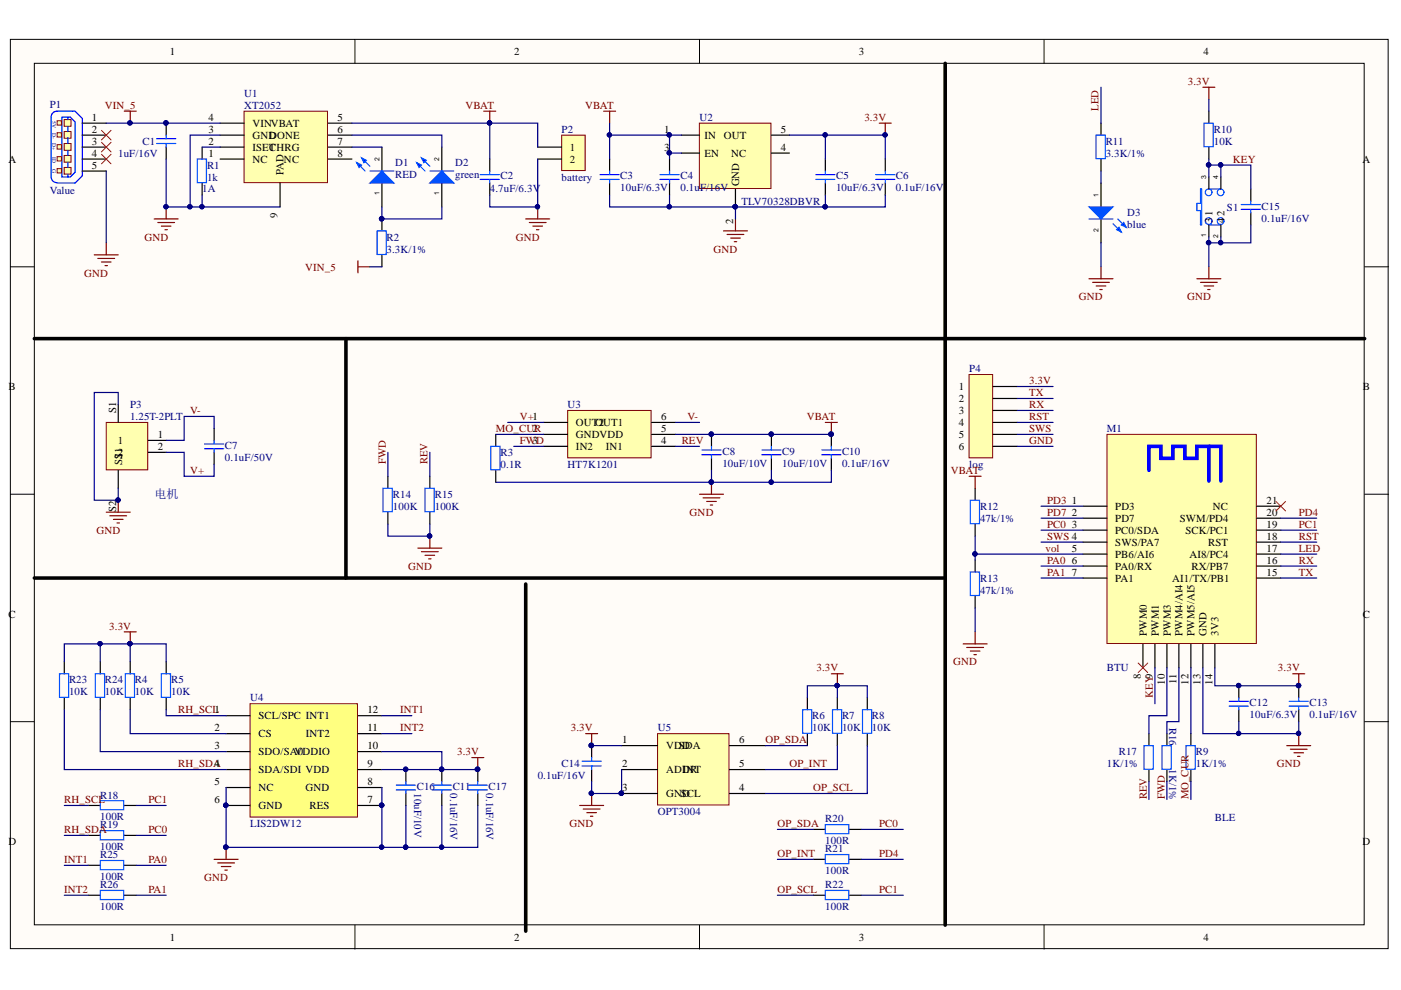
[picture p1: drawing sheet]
<svg xmlns="http://www.w3.org/2000/svg" width="297mm" height="210mm" viewBox="0 0 297 210" stroke-linecap="round" stroke-linejoin="round" font-family="sans-serif">
<g fill="#fffcf8" stroke="#000" stroke-width=".21">
<path d="M2.2 8.3h292.1v192.8h-292.1z"/>
<path d="M7.3 13.4h281.9v182.7h-281.9z"/>
</g>
<path d="M75.3 8.3v5.1M148.3 8.3v5.1M221.4 8.3v5.1M2.2 56.6h5.1M289.3 56.6h5.1M2.2 104.8h5.1M289.3 104.8h5.1M2.2 153h5.1M289.3 153h5.1M75.3 196.2v5M148.3 196.2v5M221.4 196.2v5" fill="none" stroke="#000" stroke-width=".21"/>
<path d="M51.7 23.6h17.7v15.1h-17.7z" fill="#ffffb0" stroke="#800000" stroke-width=".21"/>
<g fill="none" stroke="#000" stroke-width=".25">
<path d="M35.2 26.1v2.6M35.2 31.2v2.5M42.9 31.2v2.5M42.9 38.8v2.5M46.7 33.7h5M46.7 31.2h5M46.7 28.7h5M46.7 26.1h5M59.4 38.8v5.1M69.5 33.7h5.1M69.5 31.2h5.1M69.5 28.7h5.1"/>
<path d="M69.5 26.1h5.1M93.7 31.2v5.1M93.7 38.8v5.1"/>
</g>
<g fill="#000080" stroke="#000080" stroke-width=".21">
<circle cx="35.2" cy="26.1" r=".46"/>
<circle cx="35.2" cy="43.8" r=".46"/>
<circle cx="27.6" cy="26.1" r=".46"/>
</g>
<path d="M33.2 29.4h4.1" fill="none" stroke="#00f" stroke-width=".25"/>
<path d="M33.2 30.4h4.1M35.2 28.7v.7M35.2 30.4v.8M41.8 33.7h2v5h-2z" fill="none" stroke="#0050ff" stroke-width=".25"/>
<path d="M26.3 23.6h2.6M27.6 23.6v2.5M32.7 46.4h5.1M33.5 47.2h3.5M34.2 47.9h2M35 48.7h.5M35.2 43.9v2.5" fill="none" stroke="#800000" stroke-width=".25"/>
<path d="M91.1 38.8l2.6-2.5 2.5 2.5z" fill="#0050ff"/>
<path d="M88.3 34.5l1.8 1.8M89.4 33.5l1.7 1.7M91.1 38.8l2.6-2.5 2.5 2.5z" fill="none" stroke="#0050ff" stroke-width=".25"/>
<path d="M89.4 33.5l1 .5-.5 .5z" fill="#00f"/>
<path d="M89.4 33.5l1 .5-.5 .5z" fill="none" stroke="#0050ff" stroke-width=".25"/>
<path d="M88.3 34.5l1.1 .5-.6 .5z" fill="#00f"/>
<path d="M88.3 34.5l1.1 .5-.6 .5zM91.1 36.3h5.1" fill="none" stroke="#0050ff" stroke-width=".25"/>
<path d="M81 31.2v5.1M81 38.8v5.1" fill="none" stroke="#000" stroke-width=".25"/>
<path d="M78.4 38.8l2.6-2.5 2.5 2.5z" fill="#0050ff"/>
<path d="M75.6 34.5l1.8 1.8M76.7 33.5l1.7 1.7M78.4 38.8l2.6-2.5 2.5 2.5z" fill="none" stroke="#0050ff" stroke-width=".25"/>
<path d="M76.7 33.5l1 .5-.5 .5z" fill="#00f"/>
<path d="M76.7 33.5l1 .5-.5 .5z" fill="none" stroke="#0050ff" stroke-width=".25"/>
<path d="M75.6 34.5l1.1 .5-.6 .5z" fill="#00f"/>
<path d="M75.6 34.5l1.1 .5-.6 .5zM78.4 36.3h5.1M80 49h1.9v5h-1.9z" fill="none" stroke="#0050ff" stroke-width=".25"/>
<path d="M81 46.4v2.6M81 54v2.6" fill="none" stroke="#000" stroke-width=".25"/>
<g fill="#000080" stroke="#000080" stroke-width=".21">
<circle cx="80.9" cy="46.4" r=".47"/>
<circle cx="114" cy="43.8" r=".46"/>
</g>
<path d="M20 54h5.1M20.7 54.8h3.6M21.5 55.6h2M22.3 56.3h.5M22.5 51.5v2.5M75.9 55.3v2.5M75.9 56.6h2.5M111.5 46.4h5M112.2 47.2h3.6M113 47.9h2M113.7 48.7h.6M114 43.9v2.5" fill="none" stroke="#800000" stroke-width=".25"/>
<path d="M119.1 28.7h5v7.5h-5z" fill="#ffffb0" stroke="#800000" stroke-width=".21"/>
<path d="M103.8 33.7v2.6M103.8 38.8v2.5M114 31.2h5.1M114 33.7h5.1" fill="none" stroke="#000" stroke-width=".25"/>
<path d="M7.3 71.8h282" fill="none" stroke="#000" stroke-width=".76"/>
<path d="M101.8 38h4.1" fill="none" stroke="#00f" stroke-width=".25"/>
<path d="M101.8 37h4.1M103.8 36.3v.7M103.8 38v.8" fill="none" stroke="#0050ff" stroke-width=".25"/>
<path d="M148.3 26.1h15.2v13.9h-15.2z" fill="#ffffb0" stroke="#800000" stroke-width=".21"/>
<g fill="none" stroke="#000" stroke-width=".25">
<path d="M129.3 33.7v2.6M129.3 38.8v2.5M142 33.7v2.6M142 38.8v2.5M144.5 28.7h3.8M144.5 32.5h3.8M163.6 28.7h3.8M163.6 32.5h3.8M175 33.7v2.6M175 38.8v2.5M187.7 33.7v2.6M187.7 38.8v2.5"/>
<path d="M155.9 40.1v3.8"/>
</g>
<g fill="#000080" stroke="#000080" stroke-width=".21">
<circle cx="155.9" cy="43.8" r=".46"/>
<circle cx="103.8" cy="26.1" r=".46"/>
<circle cx="187.6" cy="28.6" r=".46"/>
</g>
<path d="M102.6 23.6h2.5M103.8 23.6v2.5M128 23.6h2.5M129.3 23.6v2.5M186.4 26.1h2.6M187.7 26.1v2.6M153.4 49h5.1M154.2 49.7h3.5M154.9 50.5h2M155.7 51.2h.5M155.9 46.4v2.6" fill="none" stroke="#800000" stroke-width=".25"/>
<path d="M127.2 37h4.1M139.9 38h4.1M173 37h4M185.7 38h4" fill="none" stroke="#00f" stroke-width=".25"/>
<path d="M127.2 38h4.1M129.3 36.3v.7M129.3 38v.8M139.9 37h4.1M142 36.3v.7M142 38v.8M173 38h4M175 36.3v.7M175 38v.8M185.7 37h4M187.7 36.3v.7M187.7 38v.8" fill="none" stroke="#0050ff" stroke-width=".25"/>
<path d="M234.7 92.1h31.7v44.3h-31.7z" fill="#ffffb0" stroke="#800000" stroke-width=".21"/>
<g fill="none" stroke="#000" stroke-width=".25">
<path d="M45.4 90.8v2.6M45.4 95.9v2.5M229.6 107.3h5.1M229.6 112.4h5.1M229.6 117.5h5.1M229.6 109.9h5.1M229.6 114.9h5.1M266.5 107.3h5M266.5 112.4h5M266.5 117.5h5M266.5 109.9h5M266.5 114.9h5"/>
<path d="M229.6 122.6h5.1M229.6 120h5.1M242.3 136.5v5.1M244.9 136.5v5.1M247.4 136.5v5.1M249.9 136.5v5.1M252.5 136.5v5.1M255 136.5v5.1M257.6 136.5v5.1M266.5 122.6h5M266.5 120h5M262.7 145.4v2.5"/>
<path d="M262.7 150.5v2.5M275.4 145.4v2.5M275.4 150.5v2.5"/>
</g>
<path d="M243.6 99.7v-5.1h2.5v2.6h2.6v-2.6h2.5v2.6h2.6v-2.6h2.5v7.4M256.3 94.6h2.5v7.4" fill="none" stroke="#00f" stroke-width=".76"/>
<g fill="#000080" stroke="#000080" stroke-width=".21">
<circle cx="262.6" cy="145.3" r=".46"/>
<circle cx="275.3" cy="145.3" r=".46"/>
<circle cx="275.3" cy="155.5" r=".46"/>
</g>
<path d="M43.4 95.1h4M260.6 148.7h4.1M273.3 149.7h4.1" fill="none" stroke="#00f" stroke-width=".25"/>
<path d="M43.4 94.1h4M45.4 93.4v.7M45.4 95.1v.8M260.6 149.7h4.1M262.7 147.9v.8M262.7 149.7v.8M273.3 148.7h4.1M275.4 147.9v.8M275.4 149.7v.8" fill="none" stroke="#0050ff" stroke-width=".25"/>
<path d="M272.8 158.1h5.1M273.6 158.9h3.5M274.1 142.9h2.5M274.3 159.6h2.1M275.4 142.9v2.5M275.4 155.6v2.5M275.1 160.4h.5" fill="none" stroke="#800000" stroke-width=".25"/>
<path d="M200.4 13.4v182.8M73.3 71.8v50.8M7.3 122.6h193.1" fill="none" stroke="#000" stroke-width=".76"/>
<path d="M120.4 87h17.6v10.1h-17.6z" fill="#ffffb0" stroke="#800000" stroke-width=".21"/>
<g fill="none" stroke="#000" stroke-width=".25">
<path d="M105.1 92.1v2.5M105.1 99.7v2.6M115.3 89.6h5.1M115.3 92.1h5.1M115.3 94.6h5.1M138.1 89.6h5.1M138.1 92.1h5.1M138.1 94.6h5.1M176.3 92.1v2.5M176.3 97.2v2.5M125.4 158.1v2.5M171.2 147.9v2.6"/>
<path d="M171.2 155.6v2.5M177.5 147.9v2.6M177.5 155.6v2.5M183.9 147.9v2.6M183.9 155.6v2.5M93.7 163.2v2.5M93.7 168.2v2.6M125.4 163.2v2.5"/>
</g>
<g fill="#000080" stroke="#000080" stroke-width=".21">
<circle cx="176.2" cy="92.1" r=".46"/>
<circle cx="150.8" cy="102.2" r=".46"/>
<circle cx="47.9" cy="179.6" r=".46"/>
<circle cx="93.6" cy="163.1" r=".46"/>
<circle cx="101.2" cy="163.1" r=".46"/>
<circle cx="125.4" cy="158.1" r=".47"/>
<circle cx="177.5" cy="145.3" r=".46"/>
</g>
<path d="M174.2 96.4h4.1M91.6 167.5h4.1M123.4 162.4h4.1" fill="none" stroke="#00f" stroke-width=".25"/>
<g fill="none" stroke="#0050ff" stroke-width=".25">
<path d="M104.1 94.6h1.9v5h-1.9zM174.2 95.4h4.1M176.3 94.6v.8M176.3 96.4v.8M170.2 150.5h1.9v5h-1.9zM176.5 150.5h1.9v5h-1.9zM182.9 150.5h1.9v5h-1.9zM91.6 166.5h4.1M93.7 165.7v.8M93.7 167.5v.7M123.4 161.4h4.1M125.4 160.6v.8"/>
<path d="M125.4 162.4v.8"/>
</g>
<g fill="none" stroke="#800000" stroke-width=".25">
<path d="M175 89.6h2.5M176.3 89.6v2.5M148.3 104.8h5.1M149.1 105.6h3.5M149.8 106.3h2.1M150.6 107.1h.5M150.8 102.3v2.5M124.2 155.6h2.5M125.4 155.6v2.5M176.3 142.9h2.5M177.5 142.9v2.5M47.9 179.7v2.5"/>
<path d="M100 160.6h2.6M101.3 160.6v2.6M45.4 182.2h5.1M46.2 183h3.5M46.9 183.7h2.1M47.7 184.5h.5"/>
</g>
<path d="M111.5 123.8v73.6" fill="none" stroke="#000" stroke-width=".76"/>
<g fill="#ffffb0" stroke="#800000" stroke-width=".21">
<path d="M13.6 27.9h1.5v1.4h-1.5z"/>
<path d="M13.6 30.4h1.5v1.5h-1.5z"/>
<path d="M13.6 33h1.5v1.4h-1.5z"/>
<path d="M13.6 35.5h1.5v1.4h-1.5z"/>
<path d="M13.6 25.4h1.5v1.4h-1.5z"/>
</g>
<path d="M14.4 24.8h.5l1 1.1v10.6l-1 1h-.5v-.5M14.4 24.8h-1.3v12.7h1.3M14.4 24.8v.6M14.4 26.9v1M14.4 29.2v1.2M14.4 32v1M14.4 34.5v1M15.4 23.6h.5l1.5 1.5v12.2l-1.5 1.5" fill="none" stroke="#00f" stroke-width=".25"/>
<g fill="#ffffb0" stroke="#800000" stroke-width=".21">
<path d="M12.1 25.6h.9v.9h-.9z"/>
<path d="M12.1 28.1h.9v1h-.9z"/>
<path d="M12.1 30.7h.9v.9h-.9z"/>
<path d="M12.1 33.2h.9v.9h-.9z"/>
<path d="M12.1 35.8h.9v.9h-.9z"/>
</g>
<path d="M12.1 38.8h3.8M15.4 23.6h-3.3a1.22 1.22 0 0 0-1.3 1.2v12.7a1.22 1.22 0 0 0 1.3 1.2" fill="none" stroke="#00f" stroke-width=".25"/>
<path d="M17.4 26.1h5.1M17.4 28.7h5.1M17.4 31.2h5.1M17.4 33.7h5.1M17.4 36.3h5.1" fill="none" stroke="#000" stroke-width=".25"/>
<path d="M21.5 27.6l2 2.1M21.5 32.7l2 2M21.5 30.2l2 2M23.5 27.6l-2 2.1M23.5 32.7l-2 2M23.5 30.2l-2 2" fill="none" stroke="#f00" stroke-width=".21"/>
<path d="M205.5 79.4h5v17.7h-5z" fill="#ffffb0" stroke="#800000" stroke-width=".21"/>
<g fill="none" stroke="#000" stroke-width=".25">
<path d="M210.6 81.9h5M210.6 84.5h5M210.6 87h5M210.6 89.6h5M210.6 92.1h5M210.6 94.6h5M206.8 103.5v2.6M206.8 111.1v2.6M206.8 118.7v2.6M206.8 126.4v2.5M27.6 140.3v2.6M27.6 147.9v2.6"/>
<path d="M35.2 140.3v2.6M35.2 147.9v2.6M252.5 155.6v2.5M252.5 163.2v2.5"/>
</g>
<path d="M205.7 106.1h2v4.9h-2zM205.7 121.3h2v5h-2zM26.6 142.9h1.9v5h-1.9zM34.2 142.9h1.9v5h-1.9zM251.5 158.1h1.9v5h-1.9z" fill="none" stroke="#0050ff" stroke-width=".25"/>
<path d="M205.5 101h2.5M206.8 101v2.5M26.3 134h2.6M27.6 134v2.5M204.2 136.5h5.1M205 137.3h3.5M205.7 138h2.1M206.5 138.8h.5M206.8 134v2.5" fill="none" stroke="#800000" stroke-width=".25"/>
<circle cx="27.6" cy="136.5" r=".46" fill="#000080" stroke="#000080" stroke-width=".21"/>
<path d="M139.4 155.6h15.2v15.1h-15.2z" fill="#ffffb0" stroke="#800000" stroke-width=".21"/>
<g fill="none" stroke="#000" stroke-width=".25">
<path d="M233.4 26.1v2.6M233.4 33.7v2.6M233.4 38.8v5.1M256.3 23.6v2.5M256.3 31.2v2.5M256.3 37.5v2.6M258.8 37.5v2.6M233.4 46.4v5.1M256.3 47.7v2.5M258.8 47.7v2.5M265.2 40.1v2.5M265.2 45.1v2.6"/>
<path d="M131.8 158.1h7.6M154.7 158.1h7.6M131.8 163.2h7.6M131.8 168.2h7.6M154.7 163.2h7.6M154.7 168.2h7.6"/>
</g>
<g fill="#000080" stroke="#000080" stroke-width=".21">
<circle cx="131.7" cy="168.2" r=".46"/>
<circle cx="125.4" cy="168.2" r=".46"/>
</g>
<path d="M255 18.5h2.6M256.3 18.5v2.5M253.8 59.1h5M254.5 59.9h3.6M256.3 56.6v2.5M255.3 60.6h2M256 61.4h.6M122.9 170.8h5.1M123.7 171.5h3.5M124.4 172.3h2.1M125.2 173.1h.5M125.4 168.2v2.6" fill="none" stroke="#800000" stroke-width=".25"/>
<g fill="none" stroke="#0050ff" stroke-width=".25">
<path d="M232.4 28.7h1.9v4.9h-1.9zM255.3 26.1h1.9v5h-1.9zM254.5 40.1h.3v7.6h-.3v-3.1h-.7v-1.5h.7zM256.3 40.1h2.5M256.3 47.7h2.5M263.2 43.4h4M265.2 42.6v.8M265.2 44.4v.7"/>
<circle cx="256.3" cy="46.9" r=".71"/>
<circle cx="256.3" cy="40.8" r=".71"/>
<circle cx="258.8" cy="46.9" r=".71"/>
<circle cx="258.8" cy="40.8" r=".71"/>
</g>
<path d="M263.2 44.4h4" fill="none" stroke="#00f" stroke-width=".25"/>
<path d="M230.9 43.9h5.1l-2.6 2.5z" fill="#0050ff"/>
<path d="M230.9 43.9h5.1l-2.6 2.5zM236 47.4l1.8 1.8M237 46.4l1.8 1.8" fill="none" stroke="#0050ff" stroke-width=".25"/>
<path d="M236.7 48.7l.5-.5 .6 1z" fill="#00f"/>
<path d="M236.7 48.7l.5-.5 .6 1z" fill="none" stroke="#0050ff" stroke-width=".25"/>
<path d="M237.8 47.7l.5-.5 .5 1z" fill="#00f"/>
<path d="M230.9 46.4h5.1M237.8 47.7l.5-.5 .5 1z" fill="none" stroke="#0050ff" stroke-width=".25"/>
<path d="M230.9 59.1h5.1M231.7 59.9h3.5M233.4 56.6v2.5M232.4 60.6h2M233.2 61.4h.5" fill="none" stroke="#800000" stroke-width=".25"/>
<path d="M22.5 89.6h8.8v10h-8.8z" fill="#ffffb0" stroke="#800000" stroke-width=".21"/>
<g fill="none" stroke="#000" stroke-width=".25">
<path d="M25.1 85.8v3.8M25.1 99.7v3.8M31.4 93.4h3.8M31.4 95.9h3.8M150.8 92.1v2.5M150.8 97.2v2.5M163.6 92.1v2.5M163.6 97.2v2.5M82.2 101v2.5M82.2 108.6v2.5M91.1 101v2.5M91.1 108.6v2.5"/>
<path d="M243.6 155.6v2.5M247.4 155.6v2.5M243.6 163.2v2.5M247.4 163.2v2.5"/>
</g>
<path d="M22.5 108.6h5.1M23.3 109.4h3.5M24.1 110.1h2M24.8 110.9h.5M25.1 106.1v2.5M88.6 116.2h5.1M89.4 117h3.5M90.1 117.7h2.1M90.9 118.5h.5M91.1 113.7v2.5" fill="none" stroke="#800000" stroke-width=".25"/>
<g fill="#000080" stroke="#000080" stroke-width=".21">
<circle cx="25" cy="106" r=".46"/>
<circle cx="150.8" cy="92.1" r=".46"/>
<circle cx="163.5" cy="92.1" r=".46"/>
<circle cx="91.1" cy="113.6" r=".47"/>
</g>
<path d="M148.8 96.4h4.1M161.5 96.4h4.1" fill="none" stroke="#00f" stroke-width=".25"/>
<path d="M148.8 95.4h4.1M150.8 94.6v.8M150.8 96.4v.8M161.5 95.4h4.1M163.6 94.6v.8M163.6 96.4v.8M81.2 103.5h2v5h-2zM90.1 103.5h1.9v5h-1.9zM242.6 158.1h1.9v5h-1.9zM246.4 158.1h1.9v5h-1.9z" fill="none" stroke="#0050ff" stroke-width=".25"/>
<path d="M53 149.2h22.8v24h-22.8z" fill="#ffff80" stroke="#800000" stroke-width=".21"/>
<g fill="none" stroke="#000" stroke-width=".25">
<path d="M13.6 140.3v2.6M13.6 147.9v2.6M21.3 140.3v2.6M21.3 147.9v2.6M47.9 151.7h5.1M47.9 155.6h5.1M47.9 159.4h5.1M75.9 151.7h5.1M75.9 155.6h5.1M75.9 159.4h5.1M18.7 170.8h2.6M18.7 177.1h2.6"/>
<path d="M26.3 170.8h2.6M26.3 177.1h2.6M47.9 163.2h5.1M47.9 167h5.1M47.9 170.8h5.1M75.9 163.2h5.1M75.9 167h5.1M75.9 170.8h5.1M86.1 163.2v2.5M86.1 168.2v2.6M101.3 163.2v2.5M101.3 168.2v2.6"/>
<path d="M172.4 175.9h2.6M180.1 175.9h2.5M18.7 183.5h2.6M18.7 189.8h2.6M26.3 183.5h2.6M26.3 189.8h2.6M172.4 189.8h2.6M172.4 182.2h2.6M180.1 189.8h2.5M180.1 182.2h2.5"/>
</g>
<g fill="#000080" stroke="#000080" stroke-width=".21">
<circle cx="47.9" cy="170.7" r=".46"/>
<circle cx="80.9" cy="170.7" r=".46"/>
<circle cx="86" cy="163.1" r=".46"/>
<circle cx="101.2" cy="163.1" r=".46"/>
<circle cx="27.6" cy="26.1" r=".46"/>
<circle cx="35.2" cy="26.1" r=".46"/>
<circle cx="42.8" cy="43.8" r=".46"/>
<circle cx="40.3" cy="43.8" r=".46"/>
<circle cx="35.2" cy="43.8" r=".46"/>
<circle cx="80.9" cy="46.4" r=".47"/>
<circle cx="103.8" cy="26.1" r=".46"/>
<circle cx="114" cy="43.8" r=".46"/>
<circle cx="129.2" cy="28.6" r=".46"/>
<circle cx="141.9" cy="32.4" r=".46"/>
<circle cx="141.9" cy="28.6" r=".46"/>
<circle cx="141.9" cy="43.8" r=".46"/>
<circle cx="174.9" cy="28.6" r=".46"/>
<circle cx="187.6" cy="28.6" r=".46"/>
<circle cx="174.9" cy="43.8" r=".46"/>
<circle cx="155.9" cy="43.8" r=".46"/>
<circle cx="275.3" cy="145.3" r=".46"/>
<circle cx="262.6" cy="145.3" r=".46"/>
<circle cx="275.3" cy="155.5" r=".46"/>
<circle cx="262.6" cy="155.5" r=".46"/>
<circle cx="150.8" cy="102.2" r=".46"/>
<circle cx="163.5" cy="102.2" r=".46"/>
<circle cx="176.2" cy="92.1" r=".46"/>
<circle cx="163.5" cy="92.1" r=".46"/>
<circle cx="150.8" cy="92.1" r=".46"/>
<circle cx="125.4" cy="158.1" r=".47"/>
<circle cx="177.5" cy="145.3" r=".46"/>
<circle cx="27.6" cy="136.5" r=".46"/>
<circle cx="256.2" cy="51.4" r=".46"/>
<circle cx="258.8" cy="51.4" r=".46"/>
<circle cx="256.2" cy="35" r=".47"/>
<circle cx="258.8" cy="35" r=".46"/>
<circle cx="25" cy="106" r=".46"/>
<circle cx="91.1" cy="113.6" r=".47"/>
<circle cx="131.7" cy="168.2" r=".46"/>
<circle cx="125.4" cy="168.2" r=".46"/>
<circle cx="206.7" cy="117.4" r=".46"/>
<circle cx="21.2" cy="136.5" r=".46"/>
<circle cx="47.9" cy="179.6" r=".46"/>
<circle cx="93.6" cy="163.1" r=".46"/>
<circle cx="93.6" cy="179.6" r=".46"/>
<circle cx="86" cy="179.6" r=".46"/>
<circle cx="80.9" cy="179.6" r=".46"/>
</g>
<g fill="none" stroke="#0050ff" stroke-width=".25">
<path d="M12.6 142.9h1.9v5h-1.9zM20.2 142.9h2v5h-2zM21.3 176.1h4.9v2h-4.9zM21.3 169.8h4.9v1.9h-4.9zM84 166.5h4.1M86.1 165.7v.8M86.1 167.5v.7M99.3 166.5h4M101.3 165.7v.8M101.3 167.5v.7M175 174.8h5v2h-5zM21.3 182.5h4.9v1.9h-4.9z"/>
<path d="M21.3 188.8h4.9v1.9h-4.9zM175 188.8h5v1.9h-5zM175 181.2h5v1.9h-5z"/>
</g>
<path d="M84 167.5h4.1M99.3 167.5h4" fill="none" stroke="#00f" stroke-width=".25"/>
<g fill="none" stroke="#000080" stroke-width=".25">
<path d="M233.4 18.5v7.6M22.5 26.1h24.2M22.5 36.3v15.2M35.2 33.7v10.2h7.7v-2.6M42.9 31.2h3.8M46.7 28.7h-6.4v15.2M74.6 28.7h19.1v2.5M74.6 26.1h39.4v5.1M74.6 31.2h6.4M103.8 26.1v7.6M114 33.7v10.2h-10.2v-2.6M129.3 26.1v7.6"/>
<path d="M129.3 28.7h12.7v5M142 28.7h2.5M142 32.5h2.5M167.4 28.7h7.6v5M175 28.7h12.7v5M233.4 36.3v2.5M256.3 33.7v1.3h2.5v2.5M256.3 21v2.6M256.3 35v2.5M258.8 35h6.4v5.1M42.9 43.9h16.5M78.4 56.6h2.6"/>
<path d="M81 43.9v2.5h12.7v-2.5M129.3 41.3v2.6h26.6v2.5M142 41.3v2.6M155.9 43.9h19.1M175 41.3v2.6M187.7 41.3v2.6h-12.7M233.4 51.5v5.1M256.3 50.2v6.4M258.8 50.2v1.3h-2.5M265.2 47.7v3.8h-6.4M25.1 85.8v-2.6h-5.1v22.9h5.1v-2.6M35.2 95.9h3.8v5.1h6.4v-2.6"/>
<path d="M45.4 90.8v-2.5h-6.4v5.1h-3.8M82.2 95.9v5.1M91.1 95.9v5.1M105.1 92.1h10.2M107.7 89.6h7.6M108.9 94.6h6.4M143.2 92.1h33.1M143.2 89.6h5.1M143.2 94.6h5.1M150.8 99.7v2.6h12.8v-2.6M176.3 99.7v2.6h-12.7M215.6 89.6h7.7"/>
<path d="M215.6 94.6h7.7M215.6 92.1h7.7M215.6 81.9h7.7M215.6 84.5h7.7M215.6 87h7.7M82.2 111.1v2.6h8.9v-2.6M105.1 102.3h45.7M206.8 113.7v3.8M220.7 114.9h8.9M220.7 112.4h8.9M220.7 109.9h8.9M220.7 107.3h8.9"/>
<path d="M229.6 117.5h-22.8v1.2M271.5 114.9h7.7M271.5 112.4h7.7M271.5 109.9h7.7M271.5 117.5h7.7M21.3 136.5h-7.7v3.8M27.6 136.5h-6.3v3.8M206.8 128.9v5.1M220.7 120h8.9M220.7 122.6h8.9M271.5 120h7.7M271.5 122.6h7.7"/>
<path d="M13.6 150.5v12.7h34.3M21.3 150.5v8.9h26.6M27.6 140.3v-3.8h7.6v3.8M27.6 150.5v5.1h20.3M35.2 150.5v1.2h12.7M81 159.4h12.7v3.8M81 155.6h6.3M81 151.7h6.3M125.4 158.1h6.4M162.3 158.1h8.9M171.2 147.9v-2.5h12.7v2.5M177.5 158.1v5.1h-15.2"/>
<path d="M177.5 145.4v2.5M183.9 158.1v10.1h-21.6M244.9 141.6v7.6M247.4 141.6v10.1h-3.8v3.9M249.9 141.6v11.4h-2.5v2.6M252.5 141.6v14M255 141.6v14h7.7M257.6 141.6v3.8h17.8M262.7 153v2.6h12.7v-2.6M13.6 170.8h5.1M13.6 177.1h5.1M28.9 170.8h6.3"/>
<path d="M28.9 177.1h6.3M47.9 167v12.7h38.2M81 163.2h20.3M81 167v12.7M86.1 170.8v8.9M93.7 170.8v8.9h-7.6M101.3 170.8v8.9h-7.6M131.8 163.2v5h-6.4v-2.5M164.8 175.9h7.6M182.6 175.9h8.9M243.6 165.7v3.8M247.4 165.7v3.8"/>
<path d="M252.5 165.7v3.8M13.6 189.8h5.1M13.6 183.5h5.1M28.9 189.8h6.3M28.9 183.5h6.3M164.8 182.2h7.6M164.8 189.8h7.6M182.6 182.2h8.9M182.6 189.8h8.9"/>
</g>
<path d="M270.5 106.3l2.1 2M272.6 106.3l-2.1 2M241.3 140.6l2 2M243.3 140.6l-2 2" fill="none" stroke="#f00" stroke-width=".21"/>
<text font-size="2.5" fill="#000080" x="32.7" y="105.6">电机</text>
<g font-size="2.3">
<text x="36" y="11.7">1</text>
<text x="109" y="11.7">2</text>
<text x="182.1" y="11.7">3</text>
<text x="255.1" y="11.7">4</text>
<text x="19.5" y="25.6">1</text>
<text x="19.5" y="28.1">2</text>
<text x="44.2" y="28.1">3</text>
<text x="44.2" y="25.6">4</text>
<text x="53.5" y="29.4">GND</text>
<text x="53.5" y="26.9">VINVBAT</text>
<text x="57.1" y="29.4">DONE</text>
<text x="71.5" y="25.6">5</text>
<text x="71.5" y="28.1">6</text>
<text x="140.8" y="28.1">1</text>
<text x="149.3" y="29.4">IN</text>
<text x="153.5" y="29.4">OUT</text>
<text x="165.6" y="28.1">5</text>
<text x="1.8" y="34.5">A</text>
<text x="19.5" y="30.7">3</text>
<text x="19.5" y="33.2">4</text>
<text x="19.5" y="35.7">5</text>
<text x="44.2" y="33.2">1</text>
<text x="44.2" y="30.7">2</text>
<text x="53.5" y="34.5">NC</text>
<text x="53.5" y="31.9">ISET</text>
<text x="57.1" y="31.9">CHRG</text>
<text x="60.2" y="34.5">NC</text>
<text x="71.5" y="30.7">7</text>
<text x="71.5" y="33.2">8</text>
<text x="120.8" y="31.9">1</text>
<text x="120.8" y="34.5">2</text>
<text x="140.8" y="31.9">3</text>
<text x="149.3" y="33.2">EN</text>
<text x="155" y="33.2">NC</text>
<text x="165.6" y="31.9">4</text>
<text x="288.9" y="34.5">A</text>
<text x="60.1" y="37" transform="rotate(-90 60.1 37)">PAD</text>
<text x="156.7" y="39.5" transform="rotate(-90 156.7 39.5)">GND</text>
<text x="58.9" y="46.3" transform="rotate(-90 58.9 46.3)">9</text>
<text x="155.4" y="47.6" transform="rotate(-90 155.4 47.6)">2</text>
<text x="257.1" y="47.3" transform="rotate(-90 257.1 47.3)">31</text>
<text x="259.6" y="47.3" transform="rotate(-90 259.6 47.3)">42</text>
<text x="1.8" y="82.7">B</text>
<text x="203.3" y="82.7">1</text>
<text x="289" y="82.7">B</text>
<text x="24.6" y="87.5" transform="rotate(-90 24.6 87.5)">S1</text>
<text x="140.2" y="89">6</text>
<text x="203.3" y="85.2">2</text>
<text x="203.3" y="87.8">3</text>
<text x="24.9" y="94.1">1</text>
<text x="33.5" y="92.8">1</text>
<text x="33.5" y="95.4">2</text>
<text x="122.1" y="90.3">OUTO2UT1</text>
<text x="122.1" y="92.8">GNDVDD</text>
<text x="122.1" y="95.4">IN2</text>
<text x="128.5" y="95.4">IN1</text>
<text x="140.2" y="94.1">4</text>
<text x="140.2" y="91.6">5</text>
<text x="203.3" y="90.3">4</text>
<text x="203.3" y="92.8">5</text>
<text x="203.3" y="95.4">6</text>
<text x="24.9" y="96.6">2</text>
<text x="25.9" y="98.7" transform="rotate(-90 25.9 98.7)">S2</text>
<text x="25.9" y="97.3" transform="rotate(-90 25.9 97.3)">S1</text>
<text x="227.2" y="106.9">1</text>
<text x="268.5" y="106.9">21</text>
<text x="24.6" y="108.5" transform="rotate(-90 24.6 108.5)">S2</text>
<text x="227.2" y="111.9">3</text>
<text x="227.2" y="109.4">2</text>
<text x="236.5" y="108.1">PD3</text>
<text x="236.5" y="113.2">PC0/SDA</text>
<text x="236.5" y="110.7">PD7</text>
<text x="250.2" y="110.7">SWM/PD4</text>
<text x="251.3" y="113.2">SCK/PC1</text>
<text x="257.2" y="108.1">NC</text>
<text x="268.5" y="111.9">19</text>
<text x="268.5" y="109.4">20</text>
<text x="227.2" y="117">5</text>
<text x="227.2" y="119.5">6</text>
<text x="236.5" y="118.3">PB6/AI6</text>
<text x="236.5" y="115.7">SWS/PA7</text>
<text x="252.2" y="118.3">AI8/PC4</text>
<text x="256.2" y="115.7">RST</text>
<text x="268.5" y="119.5">16</text>
<text x="268.5" y="117">17</text>
<text x="268.5" y="114.5">18</text>
<text x="227.2" y="122.1">7</text>
<text x="236.5" y="123.3">PA1</text>
<text x="236.5" y="120.8">PA0/RX</text>
<text x="248.5" y="123.3">AI1/TX/PB1</text>
<text x="252.6" y="120.8">RX/PB7</text>
<text x="268.5" y="122.1">15</text>
<text x="1.8" y="130.9">C</text>
<text x="289" y="130.9">C</text>
<text x="243.1" y="134.7" transform="rotate(-90 243.1 134.7)">PWM0</text>
<text x="245.7" y="134.7" transform="rotate(-90 245.7 134.7)">PWM1</text>
<text x="248.2" y="134.7" transform="rotate(-90 248.2 134.7)">PWM3</text>
<text x="250.7" y="134.7" transform="rotate(-90 250.7 134.7)">PWM4/AI4</text>
<text x="253.3" y="134.7" transform="rotate(-90 253.3 134.7)">PWM5/AI5</text>
<text x="255.8" y="134.7" transform="rotate(-90 255.8 134.7)">GND</text>
<text x="258.4" y="134.7" transform="rotate(-90 258.4 134.7)">3V3</text>
<text x="241.9" y="144" transform="rotate(-90 241.9 144)">8</text>
<text x="246.9" y="145.1" transform="rotate(-90 246.9 145.1)">10</text>
<text x="249.5" y="145.1" transform="rotate(-90 249.5 145.1)">11</text>
<text x="252" y="145.1" transform="rotate(-90 252 145.1)">12</text>
<text x="254.5" y="145.1" transform="rotate(-90 254.5 145.1)">13</text>
<text x="257.1" y="145.1" transform="rotate(-90 257.1 145.1)">14</text>
<text x="45.5" y="155">2</text>
<text x="54.8" y="152.5">SCL/SPC INT1</text>
<text x="77.9" y="155">11</text>
<text x="77.9" y="151.2">12</text>
<text x="45.5" y="158.8">3</text>
<text x="54.8" y="156.3">CS</text>
<text x="54.8" y="160.1">SDO/SAV0DDIO</text>
<text x="64.9" y="156.3">INT2</text>
<text x="77.9" y="158.8">10</text>
<text x="131.9" y="157.6">1</text>
<text x="141.2" y="158.8">VDSDA</text>
<text x="144.6" y="158.8">D</text>
<text x="156.7" y="157.6">6</text>
<text x="45.5" y="162.6">4</text>
<text x="45.5" y="166.5">5</text>
<text x="54.8" y="164">SDA/SDI VDD</text>
<text x="54.8" y="167.8">NC</text>
<text x="64.8" y="167.8">GND</text>
<text x="77.9" y="166.5">8</text>
<text x="77.9" y="162.6">9</text>
<text x="131.9" y="162.6">2</text>
<text x="131.9" y="167.8">3</text>
<text x="141.2" y="164">ADDR</text>
<text x="144.8" y="164">INT</text>
<text x="156.7" y="162.6">5</text>
<text x="156.7" y="167.8">4</text>
<text x="45.5" y="170.3">6</text>
<text x="54.8" y="171.6">GND</text>
<text x="65.6" y="171.6">RES</text>
<text x="77.9" y="170.3">7</text>
<text x="141.2" y="169">GNSCL</text>
<text x="144.6" y="169">D</text>
<text x="1.8" y="179.2">D</text>
<text x="288.9" y="179.2">D</text>
<text x="36" y="199.5">1</text>
<text x="109" y="199.5">2</text>
<text x="182.1" y="199.5">3</text>
<text x="255.1" y="199.5">4</text>
</g>
<g font-size="2.3" fill="#800000">
<text x="251.8" y="18">3.3V</text>
<text x="22.2" y="23.1">VIN_5</text>
<text x="98.7" y="23.1">VBAT</text>
<text x="124.1" y="23.1">VBAT</text>
<text x="232.9" y="23.6" transform="rotate(-90 232.9 23.6)">LED</text>
<text x="183.3" y="25.6">3.3V</text>
<text x="261.4" y="34.5">KEY</text>
<text x="30.6" y="51">GND</text>
<text x="109.3" y="51">GND</text>
<text x="151.3" y="53.6">GND</text>
<text x="17.8" y="58.6">GND</text>
<text x="64.7" y="57.4">VIN_5</text>
<text x="228.8" y="63.7">GND</text>
<text x="251.7" y="63.7">GND</text>
<text x="218.2" y="81.4">3.3V</text>
<text x="218.2" y="84">TX</text>
<text x="40.3" y="87.8">V-</text>
<text x="110.2" y="89">V+1</text>
<text x="145.8" y="89">V-</text>
<text x="171.1" y="89">VBAT</text>
<text x="218.2" y="86.5">RX</text>
<text x="218.2" y="89">RST</text>
<text x="105.1" y="91.6">MO_CU2R</text>
<text x="110.2" y="94.1">FW3D</text>
<text x="144.5" y="94.1">REV</text>
<text x="218.2" y="94.1">GND</text>
<text x="218.2" y="91.6">SWS</text>
<text x="40.3" y="100.4">V+</text>
<text x="81.8" y="98.4" transform="rotate(-90 81.8 98.4)">FWD</text>
<text x="90.7" y="98.4" transform="rotate(-90 90.7 98.4)">REV</text>
<text x="201.6" y="100.4">VBAT</text>
<text x="222" y="106.9">PD3</text>
<text x="20.5" y="113.2">GND</text>
<text x="146.2" y="109.4">GND</text>
<text x="222" y="109.4">PD7</text>
<text x="222" y="111.9">PC0</text>
<text x="275.4" y="111.9">PC1</text>
<text x="275.4" y="109.4">PD4</text>
<text x="221.7" y="117">vol</text>
<text x="222" y="114.5">SWS 4</text>
<text x="222" y="119.5">PA0</text>
<text x="275.4" y="114.5">RST</text>
<text x="275.4" y="119.5">RX</text>
<text x="275.4" y="117">LED</text>
<text x="86.5" y="120.8">GND</text>
<text x="222" y="122.1">PA1</text>
<text x="275.4" y="122.1">TX</text>
<text x="23.2" y="133.5">3.3V</text>
<text x="173.1" y="142.4">3.3V</text>
<text x="202.1" y="141.1">GND</text>
<text x="271" y="142.4">3.3V</text>
<text x="244.4" y="147.9" transform="rotate(-90 244.4 147.9)">KEY9</text>
<text x="37.8" y="151.2">RH_SCL1</text>
<text x="84.8" y="151.2">INT1</text>
<text x="84.8" y="155">INT2</text>
<text x="121" y="155">3.3V</text>
<text x="96.9" y="160.1">3.3V</text>
<text x="162.3" y="157.6">OP_SDA</text>
<text x="37.8" y="162.6">RH_SDA</text>
<text x="167.4" y="162.6">OP_INT</text>
<text x="172.4" y="167.8">OP_SCL</text>
<text x="270.7" y="162.6">GND</text>
<text x="13.6" y="170.3">RH_SCL</text>
<text x="31.5" y="170.3">PC1</text>
<text x="243.1" y="169.5" transform="rotate(-90 243.1 169.5)">REV</text>
<text x="246.9" y="169.5" transform="rotate(-90 246.9 169.5)">FWD</text>
<text x="252" y="169.5" transform="rotate(-90 252 169.5)">MO_CUR</text>
<text x="13.6" y="176.7">RH_SDA</text>
<text x="31.5" y="176.7">PC0</text>
<text x="120.8" y="175.4">GND</text>
<text x="164.8" y="175.4">OP_SDA</text>
<text x="186.4" y="175.4">PC0</text>
<text x="13.6" y="183">INT1</text>
<text x="31.5" y="183">PA0</text>
<text x="164.8" y="181.7">OP_INT</text>
<text x="186.4" y="181.7">PD4</text>
<text x="13.6" y="189.3">INT2</text>
<text x="31.5" y="189.3">PA1</text>
<text x="43.3" y="186.8">GND</text>
<text x="164.8" y="189.3">OP_SCL</text>
<text x="186.4" y="189.3">PC1</text>
</g>
<g font-size="2.3" fill="#000080">
<text x="10.6" y="22.8">P1</text>
<text x="51.8" y="20.5">U1</text>
<text x="51.8" y="23.1">XT2052</text>
<text x="119.1" y="28.1">P2</text>
<text x="148.3" y="25.6">U2</text>
<text x="257.3" y="28.1">R10</text>
<text x="25" y="33.2">1uF/16V</text>
<text x="30.2" y="30.7">C1</text>
<text x="43.9" y="35.7">R1</text>
<text x="83.8" y="35.2">D1</text>
<text x="96.5" y="35.2">D2</text>
<text x="234.4" y="30.7">R11</text>
<text x="234.4" y="33.2">3.3K/1%</text>
<text x="257.3" y="30.7">10K</text>
<text x="10.6" y="41.1">Value</text>
<text x="42.9" y="40.8">1A</text>
<text x="43.9" y="38.3">1k</text>
<text x="83.8" y="37.8">RED</text>
<text x="96.5" y="37.8">green</text>
<text x="103.8" y="40.8">4.7uF/6.3V</text>
<text x="106.1" y="38">C2</text>
<text x="119.1" y="38.3">battery</text>
<text x="131.5" y="38">C3</text>
<text x="131.5" y="40.6">10uF/6.3V</text>
<text x="144.3" y="38">C4</text>
<text x="144.3" y="40.6">0.1uF/16V</text>
<text x="177.3" y="38">C5</text>
<text x="177.3" y="40.6">10uF/6.3V</text>
<text x="189.9" y="38">C6</text>
<text x="189.9" y="40.6">0.1uF/16V</text>
<text x="157.2" y="43.4">TLV70328DBVR</text>
<text x="239" y="45.7">D3</text>
<text x="260.1" y="44.7">S1</text>
<text x="267.5" y="44.4">C15</text>
<text x="267.5" y="47">0.1uF/16V</text>
<text x="81.9" y="51">R2</text>
<text x="81.9" y="53.6">3.3K/1%</text>
<text x="239" y="48.2">blue</text>
<text x="205.5" y="78.9">P4</text>
<text x="27.6" y="86.5">P3</text>
<text x="27.6" y="89">1.25T-2PLT</text>
<text x="120.3" y="86.5">U3</text>
<text x="47.7" y="95.1">C7</text>
<text x="234.7" y="91.6">M1</text>
<text x="47.7" y="97.7">0.1uF/50V</text>
<text x="106.1" y="96.6">R3</text>
<text x="106.1" y="99.2">0.1R</text>
<text x="120.3" y="99.2">HT7K1201</text>
<text x="153.2" y="96.4">C8</text>
<text x="153.2" y="98.9">10uF/10V</text>
<text x="165.8" y="96.4">C9</text>
<text x="165.8" y="98.9">10uF/10V</text>
<text x="178.5" y="96.4">C10</text>
<text x="178.5" y="98.9">0.1uF/16V</text>
<text x="205.5" y="99.2">log</text>
<text x="83.3" y="105.6">R14</text>
<text x="92.2" y="105.6">R15</text>
<text x="83.3" y="108.1">100K</text>
<text x="92.2" y="108.1">100K</text>
<text x="207.8" y="108.1">R12</text>
<text x="207.8" y="110.7">47k/1%</text>
<text x="207.8" y="123.3">R13</text>
<text x="207.8" y="125.9">47k/1%</text>
<text x="234.7" y="142.4">BTU</text>
<text x="14.6" y="144.9">R23</text>
<text x="14.6" y="147.4">10K</text>
<text x="22.2" y="144.9">R24</text>
<text x="22.2" y="147.4">10K</text>
<text x="28.6" y="144.9">R4</text>
<text x="28.6" y="147.4">10K</text>
<text x="36.3" y="144.9">R5</text>
<text x="36.3" y="147.4">10K</text>
<text x="53" y="148.7">U4</text>
<text x="265" y="149.7">C12</text>
<text x="277.6" y="149.7">C13</text>
<text x="139.5" y="155">U5</text>
<text x="172.2" y="152.5">R6</text>
<text x="172.2" y="155">10K</text>
<text x="178.5" y="152.5">R7</text>
<text x="178.5" y="155">10K</text>
<text x="184.9" y="152.5">R8</text>
<text x="184.9" y="155">10K</text>
<text x="247.9" y="154.3" transform="rotate(90 247.9 154.3)">R16</text>
<text x="265" y="152.2">10uF/6.3V</text>
<text x="277.6" y="152.2">0.1uF/16V</text>
<text x="237.2" y="160.1">R17</text>
<text x="253.5" y="160.1">R9</text>
<text x="88.4" y="167.5">C16</text>
<text x="96" y="167.5">C11</text>
<text x="103.6" y="167.5">C17</text>
<text x="114" y="165.2">0.1uF/16V</text>
<text x="119.1" y="162.6">C14</text>
<text x="234.7" y="162.6">1K/1%</text>
<text x="247.9" y="163.1" transform="rotate(90 247.9 163.1)">1K/1%</text>
<text x="253.5" y="162.6">1K/1%</text>
<text x="21.2" y="169.3">R18</text>
<text x="21.2" y="173.9">100R</text>
<text x="87.8" y="168.2" transform="rotate(90 87.8 168.2)">10uF/10V</text>
<text x="95.5" y="168.2" transform="rotate(90 95.5 168.2)">0.1uF/16V</text>
<text x="103.1" y="168.2" transform="rotate(90 103.1 168.2)">0.1uF/16V</text>
<text x="139.5" y="172.8">OPT3004</text>
<text x="21.2" y="175.6">R19</text>
<text x="53" y="175.4">LIS2DW12</text>
<text x="175" y="174.4">R20</text>
<text x="175" y="178.9">100R</text>
<text x="257.6" y="174.1">BLE</text>
<text x="21.2" y="180.2">100R</text>
<text x="21.2" y="182">R25</text>
<text x="175" y="180.7">R21</text>
<text x="175" y="185.3">100R</text>
<text x="21.2" y="186.5">100R</text>
<text x="21.2" y="188.3">R26</text>
<text x="175" y="188.3">R22</text>
<text x="21.2" y="192.9">100R</text>
<text x="175" y="192.9">100R</text>
</g>
<g font-size="1.5">
<text x="80.4" y="34.2" transform="rotate(-90 80.4 34.2)">2</text>
<text x="93.1" y="34.2" transform="rotate(-90 93.1 34.2)">2</text>
<text x="80.4" y="41.4" transform="rotate(-90 80.4 41.4)">1</text>
<text x="93.1" y="41.4" transform="rotate(-90 93.1 41.4)">1</text>
<text x="232.9" y="41.8" transform="rotate(-90 232.9 41.8)">1</text>
<text x="255.8" y="38" transform="rotate(-90 255.8 38)">3</text>
<text x="258.3" y="38" transform="rotate(-90 258.3 38)">4</text>
<text x="232.9" y="49.1" transform="rotate(-90 232.9 49.1)">2</text>
<text x="255.8" y="50.3" transform="rotate(-90 255.8 50.3)">1</text>
<text x="258.3" y="50.4" transform="rotate(-90 258.3 50.4)">2</text>
</g>
<g font-size="1.2" fill="#000080">
<text x="11.1" y="25.6" transform="rotate(90 11.1 25.6)">5V</text>
<text x="11.1" y="28.1" transform="rotate(90 11.1 28.1)">D-</text>
<text x="11.1" y="30.4" transform="rotate(90 11.1 30.4)">D+</text>
<text x="11.1" y="33.2" transform="rotate(90 11.1 33.2)">ID</text>
<text x="11.1" y="35.7" transform="rotate(90 11.1 35.7)">G</text>
</g>
</svg>
